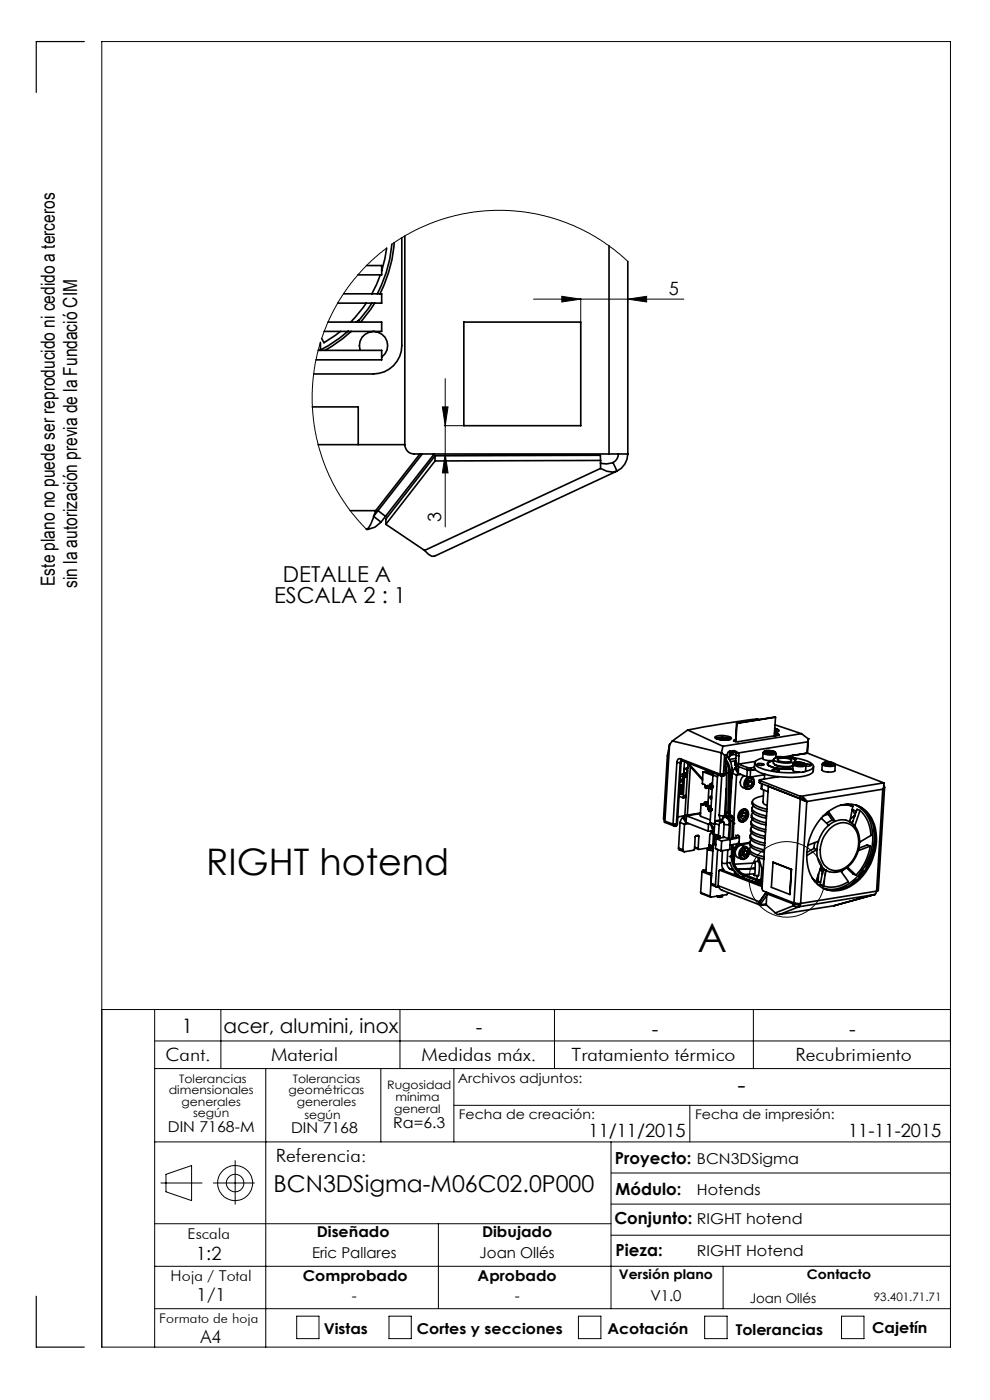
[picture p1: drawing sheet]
<svg xmlns="http://www.w3.org/2000/svg" width="210mm" height="297mm" viewBox="0 0 210 297" stroke-linecap="round" stroke-linejoin="round" font-family="sans-serif">
<g fill="none" stroke="#000" stroke-width=".21">
<path d="M82 52.6l-2.5 2-2.5 2.5-3.3 4-1.8 2.7-1.2 2.2-1.4 3-1.1 2.8M83.1 51.8l3-1.9 2.8-1.5 3.5-1.4 2.8-.9 3.4-.8 4.2-.6h6.2l3 .4 3.5 .7 2.9 .8 3.7 1.4 3 1.6 3.1 1.8 2.3 1.7 2.7 2.4M68 72.6l-1.2 4.9-.6 5.7 .1 3.1 .2 2.8 1 5.4 1.6 4.7 2.5 5.1 3.2 4.7 3 3.3M113.2 63.5h31.9M119.2 62.9l4 .6-4 .6zM123.2 63.3v4.8M133.2 63.5l4-.6v1.2zM93.8 86.3h1.2l-.6 4zM94.2 90.3h4M94.4 80.3v31.5M94.4 96.3l.6 4h-1.2zM21.6 214.2h180"/>
<path d="M32.8 214.2v71.6M46.8 214.2v12.5M84.8 214.2v12.5M117.6 214.2v12.5M159.8 214.2v12.5M32.8 220.8h168.8M32.8 226.7h168.8M56.4 226.7v59.1M80.8 226.7v15.5M96.3 226.7v15.5M96.3 234.5h105.3M146.3 234.5v7.7"/>
<path d="M32.8 259.6h96.8M32.8 242.2h168.8M34.1 251h8.8M35.2 249.1l5.4-1.8v7.4l-5.4-1.9zM45.3 251h8.7M49.9 246.2v9.3M93 259.6v18M129.6 242.2v35.4M129.6 255.4h72M129.6 248.8h72M32.8 277.6h168.8M32.8 268.6h168.8"/>
<path d="M62.9 279.2h4.8v4.8h-4.8zM82.5 279.2h4.7v4.8h-4.7zM122.7 279.2h4.8v4.8h-4.8zM129.6 262h72M149.5 279.2h4.7v4.8h-4.7zM153.4 268.6v9M178.5 279.2h4.8v4.8h-4.8zM21.6 285.8h180v-277h-180v277"/>
<circle cx="166.9" cy="186.6" r="8"/>
<circle cx="49.9" cy="251" r="3.7"/>
<circle cx="49.9" cy="251" r="1.86"/>
</g>
<path d="M17.9 8.8h-10.2v10.8M7.7 275v10.8h10.2" fill="none" stroke="#000" stroke-width=".25"/>
<g fill="#000">
<path d="M119.2 62.9l4 .6-4 .6zM133.2 63.5l4-.6v1.2z"/>
<path d="M93.8 86.3h1.2l-.6 4zM94.4 96.3l.6 4h-1.2z"/>
</g>
<g fill="none" stroke="#000" stroke-width=".35">
<path d="M77.8 56.3h3.2v2h-5.1M80.7 58.3l-1.8 4M82 52.6l-.4 2.3-.6 2.6M83.1 51.8a27 27 0 0 1-3.1 10.5M83.6 51.5a27.1 27.1 0 0 1-3 10.8M85.2 50.4v22.9a6 6 0 0 1-6 6h-12.7M85.9 50.1v44.2M129.2 52.1v44.2M133.2 55.5v40.8M67.5 74.3h13.5v2h-14M68 72.6v1.7M69.6 68.3h11.4v2h-12.2"/>
<path d="M72.2 70.3l-3.5 2.4-.5-.9M72.9 62.3h8.1v2h-9.4M73.9 70.2l-1.9 1.5-4 2.6M74.5 70.3l-1.8 1.6-3.8 2.4M76.1 67.9l-.5 .4M76.4 74.3a2.99 2.99 0 0 1 1.6-3.7 2.99 2.99 0 0 1 3.8 1.2 2.99 2.99 0 0 1-.8 4M77.7 64.3l-3.3 4M78.9 64.3l-3.1 4M79.5 64.3l-3 4M98.4 68.3h24.8v22h-24.8zM66.3 86.3h9.7v8M67.5 94.3h18.4"/>
<path d="M85.9 94.3a1.99 1.99 0 0 0 2 2h41.3M89.1 96.3l-9.4 12M89.6 96.3l-9.4 12M92.1 96.3l-10.3 13.2M92.3 97.8l-10.5 13.4M92.3 96.7v1.1M92.3 96.7l35.1-.1v1.1M92.3 96.7l-10.5 13.4v1.1M127.4 99.4l1.3 .6 1.3 .2 .9-.3M127.4 97.7l-35.1 .1M127.4 97.7v1.7M127.4 99.4l-37.3 17.4"/>
<path d="M129.2 96.3h4M130 98.1l-1.4 .3-1.2-.1M130 98.1l.9 1.8M130.9 99.9l-38.8 18.1h-.5l-.7-.4-.8-.8M131.2 96.3a2.07 2.07 0 0 1-1.2 1.8M133.2 96.3a4.1 4.1 0 0 1-2.3 3.6M74.3 108.3h5.4M79.7 108.3l-1 2.9-.5 .8-.5 .3M80.2 108.3l-1 1.2 1.6 1.3M80.2 108.3l1.6 1.2M80.8 110.8l-1.2 1-1.8 .5M81.8 109.5l-1 1.3"/>
<path d="M81.8 111.2l8.3 5.6M142 157.9l-1 16.3M142 157.9l-.4 2.4-.8 13.3 .2 .8M142.6 157.2l10.4 2.5M142.6 157.2l-.6 .7M145.9 154.9l7.5 3.4M145.9 154.9l-3.3 2.3M151.7 156.3a4 4 0 0 1 3.4 .2l.1 .2a3.6 3.6 0 0 1-3.6-.3zM151.8 156.7a3.6 3.6 0 0 1 3.1 .2M152.1 156.8l.3-.2a2.74 2.74 0 0 1 2.3 .3M152.3 156.8a2.22 2.22 0 0 1 2.2 .1l-.1 .1M153 159.7l-.2 4.4"/>
<path d="M153 159.7h.1M153 159.7l.7 .5M153.4 158.3l-.4 1.4M153.4 156.6l-.6 .1-.1 .2 .6 .1M153.4 156.6l.6 .2v.1l-.6 .1M153.4 156.6v.4M154.8 159.4l-.1 1.1M154.9 159.3l-.1 .2M155.3 159.8l-.5 .1M155.4 159.8l-.6 .1M155.6 159.2l.5 .5v.5M155.6 159.4l-.8 .1"/>
<path d="M155.7 159.3l-.3 .5-.6 .3M155.8 159.4l-.4 .5-.6 .3 1.3-.2M155.8 157v.2M156 157h-.2M156.2 153.4l-.2 3.8M156.2 153.4l-.1 3.9M156.6 159.7l-.4-.3a1.46 1.46 0 0 0-1.6 .1l-.3 .6M156.6 159.7l.1 .7M161 152.6l-.4-.1-2 .2-12.7 2.2M161.9 159.7l-.1 1.2a2.84 2.84 0 0 0 2.3 .4M161.9 159.7a2.76 2.76 0 0 0 2.7 .2M162.2 159.4a2.45 2.45 0 0 1 2.2 .2 2.23 2.23 0 0 1-2.3-.1z"/>
<path d="M162.5 159.3l.3-.1a2.24 2.24 0 0 1 1.8 .5v.2M162.5 159.3l-.4 .1-.2 .3M162.8 159.4l-.3 .1 1.2 .2 .3-.1-.5-.2M162.8 159.4h.7M162.8 159.4v.2M163.5 159.4v.3M164.3 155.6h.1M164.3 155l.4 .3M164.3 155.6l.7 .1M164.3 154.5l.8 .3 .2 .2-.6 .3-.4 .1M164.3 154.9l.7 .3M164.3 155l.2 .1v.3"/>
<path d="M164.3 155.6l.1 .4M164.4 153.8l5.6 1.8M164.4 152.1h.1M164.4 156h.3M164.4 156l-.1 .1M164.4 156v.1M164.5 152.1l-8.3 1.3M164.5 152.1l-.2 4M164.6 159.9l-.1 .9M165 155.7l.2 .1M165 155.7l-.2 .3M165.2 155.8v.2l-8.7 1.4-.9-.2 .2-.2"/>
<path d="M165.2 155.8l-.1 .2M170 155.6l-16.6 2.7M170 155.6l1.4 1.1M170.2 159.9h.1M170.8 159.8h.1M170.8 159.8l-4.4 .7M171.3 159.8l-3.7 .5M171.3 159.8l4.9 1.9M171.3 157.4l-14.7 2.3M171.3 157.4l-.1 2.4M171.4 156.7h.1M171.4 156.7l-.1 .7"/>
<path d="M171.4 156.7l-.1 3.1M141 174.4l2.1 .9M141 174.2l1.7 .6M141 174.2v.2M142.7 174.8l.4 .5M142.8 174.8h-.1M142.8 174.8h.7M143.5 174.8a.33 .33 0 0 1-.4 .5M143.6 161.7l-.8 13.1M143.6 161.7l.7 .1M143.7 174.8l-.2 .4-.3 .1M143.7 174.8h-.2"/>
<path d="M143.9 179.9l.2 .4 1 .4M143.9 179.9l1 .4M144 168.9l.9 .4M144.1 168.3h.1M144.1 167.7l.6 .1-.1 .7-.5-.2M144.1 167.2h.5M144.2 166.5h.6M144.2 166.6l.5 .2v.8l-.3-.1M144.2 168.3l.4 .1M144.2 168.1v.2M144.3 165.7l.3 .1M144.3 165.2l.6 .2"/>
<path d="M144.3 174.5l.9 .4M144.3 174.5l-.4 5.4M144.3 165.6l.5 .3v.7l-.2-.1M144.3 161.8l-.8 13M144.3 161a.63 .63 0 0 0-.7 .7M144.3 166.6v.6M144.3 161l8.4 3.2M144.3 161l.4 .4M144.4 165.7v.1M144.4 165.4l.4 .2M144.4 165.3v.1M144.5 168l-.4 .1"/>
<path d="M144.5 161.8h-.2M144.5 161.8l-.8 13M144.6 167.4l.1 .1M144.7 161.4l-.2 .4M144.7 161.4a.38 .38 0 0 0-.4 .4M144.7 161.4l8.3 3.2M144.8 173.4l-.5 1.1M144.8 164.6l-.5 .1M144.8 173.4l.7 1.2M144.9 164.2l.3 .2M144.9 164.9v.1M144.9 165.1l-.1 .6-.5-.3h.1"/>
<path d="M145 164.2l.5 .2M145.1 163.9l.4 .2M145.1 173.1l-.3 .3M145.1 173.1l.4 1.2M145.1 163.1l.7 .2M145.1 163.1v.8M145.2 161.6l-.2 2.6-.7 .1M145.2 174.9l-.3 5.4M145.2 169l.3 .2M145.2 164.4l-.3 4.9M145.3 173l-1.5 .3M145.5 163.9v.5"/>
<path d="M145.5 163.9l.3 .2M145.5 164.5l.3 .1-.2-.1M145.5 164.4h-.3M145.5 164.4v.4l.3-.1M145.5 174.2l.1 .1M145.5 174.6l-.3 .3M145.6 168.8h-.4v.4l-.3 .1M145.6 174.5l-.1 .1M145.6 173.1l-.3-.1-.2 .1M145.6 173.1l-.1 1.4 4.7 1.8M145.6 173.1l4.7 1.8M145.6 161.7l3.4 3.8"/>
<path d="M145.8 162.9l-.7 .2M145.8 164.6h-.1M145.8 162.9l-.1 .6h.2M145.8 162.9h.1M145.8 163.9h-.3M145.9 162.8l-.1 .1M145.9 162.1l-.6 10.9M145.9 161.9l3.1 3.4M146.1 174.7l-.9 .2M146.4 162.6l-.6 10.3M147.3 179.8l.9 .4M147.4 179.7l.7 .3"/>
<path d="M147.8 177.3l.4 .1M148.2 177.4l-.1-.2-.5 .1-.1 .2-.3 2.8-2.1 .4-.2-.4M148.2 177.4l-.1 2.6M148.6 172.5l-3.3 .5M148.6 172.6l-3 .5M148.7 170.6l-.1 2.6 2.1 .8M148.7 170.6l.5 .2M149.1 170.5h.1M149.1 170.5l.2 .1M149.1 170.5l-.4 .1M149.2 170.8h.1M149.2 163.8l-.2 2.5 .5 .1 .2 .8 .2-.2"/>
<path d="M149.2 163.8l2 .7M149.3 170.6l-.1 .2M149.4 170.5h-.3M149.6 163.7l-.4 .1M149.6 163.7l1.7 .6M149.6 170.6v-.3l-.2-.1-.1 .4M149.6 170.7h.1M149.6 170.7l.2 .3M149.6 170.6v.1M149.8 171h.1M149.8 170.1l.2 .1M149.9 170.1l.1 .1"/>
<path d="M149.9 170.1l-.4 .1M149.9 166.9v.1M149.9 166.8v.1M150 166.7h.1M150 166.7l-.1 .1M150 170.2v.3M150 170.7h.1M150 170.6v.1M150 166.7l.2 .1M150 170.7h-.4M150 170.5l-.4 .1M150 170.5v.1"/>
<path d="M150 170.6l-.4 .1M150 170.6h.1M150.1 170.7v.2M150.1 170.9h.1M150.1 170.9v.1M150.1 170.9l-.3 .1M150.1 171h.1M150.1 167.2h-.3M150.1 171h-.3M150.1 167.2h.1M150.2 167.2h-.1M150.2 170.1h-.3"/>
<path d="M150.2 170.5h-.2M150.2 171.5h.1M150.2 171.6h.1M150.2 171.3l.1 .2 .2-.3h.1l-.2 .4h.4v.3l-.4-.1 .1 .3-.3-.5zM150.2 171.4h.1M150.2 166.8h.1M150.2 167v.2M150.2 166.8l.2 .2-.3 4M150.2 166.8v.2M150.2 166.8l-.3 .1M150.2 167h-.3M150.2 166.8h-.3"/>
<path d="M150.3 174.9l-.1 1.4M150.3 163.6l-.7 .1M150.4 167.1l-.3 .1M150.4 166.9l-.2 .1M150.4 171.1l.3-.1 .1 .2M150.4 179.3l.9 .4-.1-.2M150.5 179.2l.7 .3M150.5 166.7h.1M150.5 166.8h.1M150.5 166.8l.2 .4h.1l-.1-.3 .4 .2M150.5 166.7v.1M150.5 166.5l.1 .2 .3-.3-.2 .4h.4v.3"/>
<path d="M150.5 166.6h.1M150.5 166.5v.1M150.5 166.6v.2M150.6 172.1l.2 .1-.2-.1M150.6 174.5l.9 1.4M150.6 171.1h-.2M150.6 174.5l1 .4M150.7 174.8l-.4 .1M150.7 174.8l.5 1.4M150.8 174.7l-.1 .1M150.8 171.7h.1M150.8 171.8h.1"/>
<path d="M150.8 171.5l-.2-.4a.47 .47 0 0 0-.4 .6 .47 .47 0 0 0 .5 .3l.1-.1M150.9 166.2l-.2 .1 .3-.1 .1 .2M150.9 176.8l.4 .1M151 169.1l-.1-.2a.23 .23 0 0 0-.3 .3 .23 .23 0 0 0 .4 .2M151.1 167.3h-.3h.3M151.1 167h.1M151.1 166.9h.1M151.1 166.7l-.3-.4a.49 .49 0 0 0-.3 .6 .49 .49 0 0 0 .5 .3l.1-.1M151.2 176.2l-.5 .2-.5-.1M151.2 164.4l1 .4M151.2 164.4l-.6 10.1M151.3 179.9h-.9l-.4 .2 1.2 .4"/>
<path d="M151.3 179.9h-.6l-.4 .2 .4 .2 .5 .1M151.3 179.1l-.5 8.3M151.3 179.1l.5 .2M151.3 176.9v-.2l-.5 .1-.2 .1-.2 2.8-.2 .2-1.9 .3-.2-.2M151.3 176.9l-.1 2.6M151.4 179l-.1 .1M151.4 179l.3 .1M151.4 164l-.2 .4M151.4 176.9l1 .5M151.4 176.9l1 .4M151.5 175.9l-.3 .3M151.5 176.2l-.7 .2"/>
<path d="M151.5 175.8v.1M151.6 177.5l-.1 1.2 .3 .4M151.6 174.9l-.2 2M151.6 178.9l-.2 .1M151.8 177.2l-.2 .5 .3 .2M151.8 177.2v.1M151.9 177.9l1.8-.3 1.2 .5M151.9 177.9l1.2 .5M151.9 177.9l-.1 2.1 1.2 .5M152 174.1l-.3 .3-.1 .3 .9 .3M152 174.1l1 .4M152.2 177.5l.1 .4"/>
<path d="M152.2 164.8l-.6 10.1M152.4 164.4l-.2 .4M152.4 177.3l.4 .2M152.5 175l-.1 2.3M152.5 177.4l.3 .1M152.6 172.9l.2 .9 .6 .6a.58 .58 0 0 1-.2-.7 .58 .58 0 0 1 .6-.4M152.6 172.9a1.08 1.08 0 0 0 1.1 .1M152.7 164.2l.3 .4M152.8 164.1l-.1 .1M152.8 177.5v.3M152.8 164.1l.7 .1M152.9 174l-.9 .1"/>
<path d="M153 174.5l-.3 .1-.2 .4M153.1 178.4l-.1 2.1M153.1 164.6l-.5 8.3M153.4 174.4l-.4 .1M153.5 164.2l-.2 .4h-.3M153.5 174.4h.1M153.5 174.4l.1 .4M153.6 174.8l.6 .2 .5-.2M153.6 174.8l-.2 2.9M153.7 173l.1 .3M153.7 172.9h.4M153.7 160.2l-.2 4"/>
<path d="M153.8 173.3l.2 .1M153.8 164.1l-.1 .4-.5 .1M153.8 164.1l-.3 .1M153.9 162.6l.2 1.3M154 173.4l.6 .6 .1 .8M154 173.4a.59 .59 0 0 0-.7 .4 .59 .59 0 0 0 .2 .6M154 161.6l.4 1 .2 1.3M154 172.3l.2 .8 .2 .3M154 172.3l.4 .1M154 161.1l.7 1.4 .2 1.3M154.1 167.2l-.4 5.8M154.1 163.4l-.2 .1"/>
<path d="M154.1 160.5l.8 1 .3 1.7M154.1 163.9h.5M154.1 163.9l-.1 8.4M154.3 160.1l-.3 .8-.2 3.2M154.3 160.1l-.6 .1M154.3 173.2l-.2 .3M154.4 172.4l.3 .6M154.4 173.4l-.1 .2M154.4 173.4l.2 .1M154.6 163.9l-.2 8.5M154.6 173.5l.3 .7M154.6 173.5h.1"/>
<path d="M154.7 173l-.3 .1v.3M154.7 173l.2 .1M154.7 172.3l.1 .3 .2 .4M154.7 174.8l-.2 3.1h.4M154.7 160.5l-.4 .2M154.7 172.3h-.3M154.7 174.8h.2M154.8 160.5h-.1M154.9 173.1l.3 .4 .2 .7M154.9 163.8l-.3 .1M154.9 173.1l-.3 .1v.3M154.9 163.8l-.2 8.5"/>
<path d="M154.9 174.2h.5M154.9 174.2l-.1 3.7M154.9 178.1l-1.8 .3M154.9 178.1l-.1 2.1-1.8 .3M155 173l-.2 .1M155 173l.2 .1M155.1 164.7l.2 .1M155.2 163.8h.1M155.2 173.1l.3 .3 .1 .7M155.2 162.9l.1 .9M155.2 173.1l-.2 .1M155.2 163.2l-.4 .1"/>
<path d="M155.2 179.2v2.4M155.2 163.2l-.5 7.8M155.3 164.8l-.2 .4M155.3 177.8h.1M155.3 164.8l-.5 7.8M155.3 163.8v1M155.4 174.2l-.1 3.7M155.4 163.8h-.1M155.5 179.2l-.1 2.3M155.5 173.5l.2 .1M155.6 174.1l-.1 3.7 .7-.2 .1-.2-.3-.2M155.6 174.1h-.2"/>
<path d="M155.6 174.7h.1M155.6 174.6v.2M155.7 173.6l-.1 .2M155.9 162.9l-.6 1.1 .9 .4M155.9 162.9l.7 1.2M156 161.8v.6M156 161.6h-.1l.2 .3M156 162.4l.7 .2M156.1 161.9l2.4 .9M156.1 161.9l-.1 .5M156.1 160.9l-1.4 .2M156.1 161.4l-1.2 .2"/>
<path d="M156.1 162.7l-.2 .2M156.1 162.7l.5 1.1M156.1 160.2l.6 .2M156.1 160.2l-.1 1.7 .7 .2M156.2 164.4l-.5 9.2M156.5 177.1l.3 .4-.1 .2-1.8 .4M156.5 179.7a.94 .94 0 0 1 1-.3l.8 .3a1.45 1.45 0 0 0-1.4 .9 1.45 1.45 0 0 0 .4 1.6l-.8-.3a1.4 1.4 0 0 1 0-2.2zM156.5 162.5l-.1 .1M156.6 164.1l-.4 .3M156.6 163.8h.1M156.6 164v.1M156.7 162.6l-.6 .1"/>
<path d="M156.7 162.6l1.8 .7M156.7 162.6l-.1 1.5 1.8 .7M156.7 160.4v1.7M156.8 179.1a1.72 1.72 0 0 0-1.3 1.6M156.8 174.1l.2 .1h-.1M156.8 179.1l.3 .1M156.8 177.5v1.2l-.2 .2-1.8 .4M157 172a1 1 0 0 1 1.4-.2 1 1 0 0 1 .3 1.3 1.19 1.19 0 0 1-.7 1.1 1.19 1.19 0 0 1-1.2-.1 1.58 1.58 0 0 1 .2-2.1zM157.1 179.2a1.82 1.82 0 0 0-1.2 1.6M157.2 164.3l-1 .1M157.2 172.2a.79 .79 0 0 1 1.1-.1 .79 .79 0 0 1 .2 1.1 .89 .89 0 0 1-.6 .8 .89 .89 0 0 1-1-.3 1.25 1.25 0 0 1 .3-1.5zM157.5 173l-.3 .3"/>
<path d="M157.5 173l.6 .2M157.5 172.4v.6M157.6 172.4l.6 .2M157.8 171.6l.2 .1M157.9 164.6a1.49 1.49 0 0 0-.9 1.6 1.49 1.49 0 0 0 1.4 1.2M157.9 171.6l.1 .1M158 171.7a1.39 1.39 0 0 1 .5 1.6 1.39 1.39 0 0 1-1.5 .9M158.2 172.6l-.5-.3-.5 .5v.6l.4 .3 .5-.5M158.2 172.6l-.1 .6M158.3 179.7a1.4 1.4 0 0 1 .5 1.7 1.4 1.4 0 0 1-1.5 .8M158.4 164.8h.7M158.5 163.3l.7 .1"/>
<path d="M158.5 163.3l-.1 1.5M158.5 162.8l.7 .1M158.5 162.8v.5M158.6 165.3a.82 .82 0 0 1 1.1 0 .82 .82 0 0 1 .1 1.1l-.1 .3a.83 .83 0 0 1-1.2 .4 .83 .83 0 0 1-.3-1.2zM158.6 166.5h.1M158.6 166.5l.7 .2M158.7 164.8a1.49 1.49 0 0 0-.3 2.6M158.9 165.6l.1 .2M159 165.8l.6 .2M159 165.8l-.4 .7M159.1 178.7a1.22 1.22 0 0 0 1 1.5l2 .6M159.1 178.9l-2 .3"/>
<path d="M159.1 178.7l-2.3 .4M159.1 177.2a1.21 1.21 0 0 0 1.1 1.5l2 .6M159.2 163.4l-.1 1.4M159.2 175.8a1.22 1.22 0 0 0 1 1.5l2.1 .6M159.2 162.9v.5M159.3 179.7a.68 .68 0 0 0-.3 .7 .68 .68 0 0 0 .6 .5l2.5 .9M159.3 174.3a1.21 1.21 0 0 0 1 1.5l2.1 .7M159.3 178.2a.58 .58 0 0 0 .1 1l.7 .5 2 .6M159.4 164.8h-.1a1.39 1.39 0 0 1 .6 1.7 1.39 1.39 0 0 1-1.5 .9M159.4 172.9a1.27 1.27 0 0 0 1 1.5l2.1 .6M159.5 176.8a.71 .71 0 0 0-.3 .7 .71 .71 0 0 0 .6 .5l2.4 .9M159.5 171.4a1.26 1.26 0 0 0 1 1.6l2.1 .6"/>
<path d="M159.5 175.3a.71 .71 0 0 0-.2 .8 .71 .71 0 0 0 .6 .5l2.4 .8M159.6 170v.6a4.1 4.1 0 0 0 3 1.6M159.6 166l-.3-.5-.5 .1-.3 .7 .2 .5 .6-.1M159.6 166l-.3 .7M159.6 173.9a.71 .71 0 0 0-.2 .7 .71 .71 0 0 0 .5 .6l.9 .4 1.6 .4M159.7 172.4a.71 .71 0 0 0-.3 .8 .71 .71 0 0 0 .7 .5l.8 .4 1.6 .5M159.8 171a.71 .71 0 0 0-.3 .7 .71 .71 0 0 0 .6 .6l.9 .4 1.6 .4M160 162.8l-.8 .1M160.1 161.9l-.1 .9a2.28 2.28 0 0 0 1.8 1.3 19 19 0 0 0 9.7 .3l.9-.5 .2-1.3M160.2 163.2l-1 .2M160.2 161.5l-3.5 .6M160.6 162.1a1.72 1.72 0 0 1 1.5 .1 1.29 1.29 0 0 1-1.5-.1z"/>
<path d="M161.1 165.5v.6M161.1 166.1l8.7 3.3M161.2 165.6l-.1 .5M161.2 165.6l8.6 3.3M161.5 166.2l.1 1.2M161.6 167.4l1.3 .6M161.6 166.3v1.1M161.8 160.8l-1.3 .5a.67 .67 0 0 0-.4 .6 .67 .67 0 0 0 .4 .7 17 17 0 0 0 9.1 1.2M161.9 168.9l-1.7 .5a.73 .73 0 0 0-.6 .7 .73 .73 0 0 0 .6 .7l.9 .4 1.6 .5M162 167.6l-.1 2.6a.94 .94 0 0 0 .8 .7M162.2 164.2l-.1 1.1M162.2 164.4l-3.1 .4"/>
<path d="M162.8 162.1v.1M163 166.8l-1.3 21.9 .2 .3 6.5 2.6M163 166.8l6.8 2.7M163 166.8h.1M163.1 161.8l-.3 .3 .3 .4M163.8 163.3a1.69 1.69 0 0 1 1.5 .1 1.31 1.31 0 0 1-1.5-.1zM164.1 161.1l-.1 .8a3 3 0 0 0 2.6 .7l1.6-.1M164.2 160.9a5.3 5.3 0 0 1 4.5 .4 1.51 1.51 0 0 1-1.6 .6 4.7 4.7 0 0 1-3-.7zM164.3 162.2a5 5 0 0 0 3.9 .4M164.5 162.2v.1M164.5 162.3h.1M164.6 160.5a14.5 14.5 0 0 1 7.6 1.5 .67 .67 0 0 1 .3 .7 .67 .67 0 0 1-.5 .6l-1.2 .4"/>
<path d="M165 161a3.3 3.3 0 0 1 2.9 .3 2.64 2.64 0 0 1-2.6 .2l-.3-.2zM165.1 164.8l-4 .6 .1 .2M167.9 160.9l.9 .1 .1 .1-.3 .2M168 160.3h.1M168.1 163.1a8.4 8.4 0 0 1-5.1-.9l-.1-.1 .2-.4 1-.3-.7 .1a.58 .58 0 0 0-.6 .6 4.9 4.9 0 0 0 3.7 1.1h1.6M168.1 162.5v.1M168.2 162.5h-.1M168.2 162.2l-.1 1.2a2.63 2.63 0 0 0 2.8 .1l.1-1.2M168.2 162.2a2.81 2.81 0 0 0 2.7 .2l.1-.1M168.3 160.2v.1M168.5 161.9a2.45 2.45 0 0 1 2.2 .2 2.11 2.11 0 0 1-2.2-.1zM168.7 161.6l.2 .1"/>
<path d="M168.7 161.7h.2M168.7 161.4v.4M168.8 161.7l-.3 .2-.3 .3M168.8 161.7h.1M168.9 161.7h.3a2.24 2.24 0 0 1 1.7 .5l.1 .1M169.2 161.9l-.3 .1 .4 .2h.7l.3-.2-.4-.1M169.2 161.9h.7M169.2 161.9l-.1 .2M169.8 169.4l.6 .2 .4 .3M169.8 169.5l1.3 .5M169.8 169.5l-1.4 22.1M169.8 168.9a1.87 1.87 0 0 1 1.3 1.1"/>
<path d="M169.8 168.9v.5M169.9 161.9l-.1 .3M169.9 169.4l-.1 .1M170.3 169.6l.8 .4M170.6 169.8h.1M170.9 162.1l1.2 .2-.3 .2h-.8M171.1 170l-1.3 21.7M172.6 180l.7 .2M172.6 180l-1.5 .9M172.8 178.7l-.2 1.3M173.6 178.5l-.3 1.7M173.6 178.5l-2.2 .8"/>
<path d="M174.2 173.6l1.6 1.5M174.4 162.1l-.1 1.2a2.72 2.72 0 0 0 2.8 .2l.1-1.2M174.4 162.1a2.78 2.78 0 0 0 2.8 .2M174.6 173.1a6.9 6.9 0 0 1 7.4-2.1 7 7 0 0 1 3.9 6.7 11.8 11.8 0 0 1-6.4 10.8 5.7 5.7 0 0 1-7.9-3.9 12 12 0 0 1 3-11.5zM174.8 161.8a2.35 2.35 0 0 1 2.1 .3 2.2 2.2 0 0 1-2.2-.2zM175.2 161.9v.1M175.4 172.4h.1M175.4 172.4l1.1 1.6M175.7 172.8l-1.1 .3M175.7 172.2l1.5 2M175.8 175.1a7.1 7.1 0 0 0-2.2 3.4M175.8 161.8l-.6 .1"/>
<path d="M175.8 161.8l.7 .1-.1 .2-.6 .1-.6-.2v-.1M175.8 161.8v.4M175.9 161.7a1.16 1.16 0 0 1 1.3 .6M175.9 161.7h-1.1l-.4 .4M176 175.8a3.4 3.4 0 0 1 5.5 .3 6.3 6.3 0 0 1-3.3 8.5 3.4 3.4 0 0 1-4.2-3.6 6.7 6.7 0 0 1 2-5.2zM176.5 174l-1.1 .7M176.5 174l.7 .2M177.1 162.1l10.4 4M177.2 174.2a3.4 3.4 0 0 1 3.1 .2M177.2 174.2l-1.4 .9M178.3 170.8a4.9 4.9 0 0 1 2.6 .3M179.5 170.6l1.4 .5"/>
<path d="M179.8 170.6l.2 .1M180.4 174.4a5.5 5.5 0 0 1 1.4 6.7 5.3 5.3 0 0 1-5.9 3.8M180.8 171.7l.6 1.2M180.8 171.8l.8 .4M180.9 171.1l-.6 3.2M180.9 174.2l-.3 .4M181.1 173.2h.2M181.1 173.2l-.7 .6M181.3 173.1l-.2 .1M181.6 170.8a7.1 7.1 0 0 1 3.5 6.5 11.4 11.4 0 0 1-7.1 11.2 5.9 5.9 0 0 1-3.3 0M181.8 170.9a7.1 7.1 0 0 1 3.8 6.6 11.8 11.8 0 0 1-6.4 10.8 6 6 0 0 1-4.3 .3M182.4 171.9a7.2 7.2 0 0 1 2.3 5.3l-2.4 1.5"/>
<path d="M182.4 171.9l-1.1 3.4M182.4 171.9l-.6-.2-1 3M184.6 179.5a11.5 11.5 0 0 1-3 6.2M184.6 179.5l-2.6 1M184.6 179.5l-.6-.3-1.8 .7M185.4 175.6a12.6 12.6 0 0 1-1.6 8.3l.1 .1M187.3 167.4l-16.2 2.6M187.3 167.4l-1.4 21.7M187.4 166.6l.2 .5-.3 .3M187.5 166.1v.8l-.2 .5M187.5 166.1l-17.7 2.8M187.6 167l-1.3 21.9-.4 .2"/>
<path d="M148.6 189.3l.1 .2 2 .8M148.6 189.3l2 .8M148.9 184.9l2 .8-.3 4.4M148.9 184.9l-.3 4.4M149.1 184.6l-.2 .3M149.1 184.6l.7 .3M149.8 184.9l.2 .2 1 .2M149.8 184.5l-.1 .1M149.8 184.5l-.7 .1M149.8 184.4l-.2 .2M150 180.1l-.2 4.8M150.6 185.2l.4 .1"/>
<path d="M150.8 187.4l.2 .3 1 .5M150.8 187.4l1 .3M151.8 187.7l.1 .4h.5M152.1 190.1l.4 .2M152.2 180.2l-.4 7.5M152.3 187.9l.2-3.2 .2-.1 9 3.5M152.3 187.9l.3 .6 .5 .4 8.2 3.1M152.3 187.9l8.8 3.4M152.5 190.3h.1M152.5 190.3l-.5-.2 .5 .2M152.5 190.1v.2M152.7 190h.1"/>
<path d="M153 190h-.2M153 184.5h.1M153.1 184.5l-.5 .1M153.1 184.5l8.6 3.4M153.1 183a2.27 2.27 0 0 0 .5 1.7M153.1 183l.6 .2 .5-.1M153.2 184.4l-.1 .1M153.2 184.4l.3 .1M153.2 189.9v.3l-.2 .1h-.5M153.2 180.4l-.1 2.6M153.4 184.4h-.2M153.5 184.5l-.1 .1"/>
<path d="M154.2 183.1a1.29 1.29 0 0 0 1.4 1.4M154.2 183h.7M154.4 180.3l-.2 2.8M154.5 189.4l-.3 .4-3.4 .5-.2-.2M154.7 184.2l.9 .3M154.8 182.9a4.8 4.8 0 0 0 2.9 3.3M154.8 184.3h.1M155.2 181.6a4.4 4.4 0 0 0 2.7 4.2M155.2 181.6l-.5 .1M155.4 181.5a4.3 4.3 0 0 0 2.7 4.1M155.4 181.5l-.2 .1M155.5 180.7l.4 .1"/>
<path d="M155.5 180.7v1.4M155.8 184.8v.8M155.9 180.8l-.2 2.4M156.6 185.6h-.7M157.3 186.1v.1M157.4 186.1v.1M157.6 180.2a.8 .8 0 0 1 1.1 0 .8 .8 0 0 1 0 1.1 .87 .87 0 0 1-1.1 .8 .87 .87 0 0 1-.4-1.3zM157.7 186.2l2.7 1.1M157.8 181.1l-.4 .2M157.8 181.1l.6 .2M157.8 180.5v.6M157.9 185.8l-.2 .4"/>
<path d="M157.9 185.8l2.7 1M157.9 186.3v.1M157.9 180.4l.6 .2M158.1 185.6l-.2 .2M158.1 185.6l2.7 1.1M158.2 186.4v.1M158.5 180.6l-.5-.3-.5 .4-.1 .7 .5 .3 .5-.4M158.5 180.6l-.1 .7M159 180.1a1.21 1.21 0 0 0 1 1.5l2 .6M159.5 186.9l-.2 .1M159.9 184.2v.1M160 183.1l.1-.4 .1 1.6-.2 1.4-.1-.3"/>
<path d="M160 183.1l.1 .1M160 185.7l.9 .1M160 183.1l-4.2 .2M160 185.4l-2.2 .1M160.1 184.3l-3.6 .2M160.1 184.2l-3.6 .2M160.1 182.7l.9 .1M160.4 187.3l.7 .1M160.6 186.8l.5 .1M160.6 186.8l-.2 .5M160.6 185.7v.8M160.8 187.3l.1 .3"/>
<path d="M160.8 187.4h-.4M160.8 186.7h.3M160.8 186.7l-.1 .1M160.9 181.9l-.1 .8M160.9 182.8h.1M160.9 182l.7 2.2M161 182.8l.1 1.5-.3 1.5M161.1 191.3v.6l.4 .1M161.1 186.7v.2M161.1 187.4h.2M161.1 186.7h.1M161.1 191.3h.1"/>
<path d="M161.1 186.9v.5M161.1 186.9h.1M161.1 186.9l.2 .2M161.1 191.3l.3 .4M161.2 187.4h.1M161.2 187.4l.1 .1M161.3 186.6l-.2 .3M161.3 186.6v.5M161.3 187.4h-.1M161.3 187.1l.1 .1M161.3 187.5h.1M161.3 186.6h.1"/>
<path d="M161.3 187.3v.1M161.3 186.5v.1M161.3 186.5v1M161.3 186.6l.1 .6M161.3 187.3v.2M161.4 187.2l-.1 .1M161.4 191.7l.1 .2M161.5 191.9v.2l1.1-.2M161.6 184.2l-.2 3.6M161.6 184.2h.3M162.5 191.9l2 1.8M162.5 189.3l-1.4 2"/>
<path d="M162.6 191.8l-1.1 .1M162.6 189.3l-1.5 2M162.7 189.6l5.5 2.1M162.7 189.6l-.2 2.3M162.7 189.9l-1.3 1.8M162.9 189.4l-.2 .2M164 182.9l3.9 1.6M164 182.9l3.9 1.5M164 182.9l-.4 5.3 3.9 1.6M164.5 193.7l.4 .3h.5M167.9 184.5l-.4 5.3M167.9 184.4l-.4 5.4"/>
<path d="M167.9 184.4v.1M168.2 191.7l.2 .4M168.4 192.1l.3 .2 .8 .1M168.4 192.1l-3.9 1.6M168.4 191.6l1.4 .1M168.4 191.6l-.2 .1M168.6 191.6l.1 .2M168.7 191.8l.7 .1M168.7 191.8l-.3 .3M169.4 191.9l.1 .5M169.5 192.4l-4.1 1.6M169.5 191.7l-.1 .2"/>
<path d="M169.8 191.7l-.1 .4-.2 .3M172.3 186.2l.8 .8M172.8 186.9l.3 .1M173.3 180.2a5.3 5.3 0 0 0 .9 3.5M173.3 180.2l-2.2 1.3M173.4 187.6l.4 .2M173.5 186.9l-.3 .5M173.5 186.9l.6 .2M173.5 187l-.5 .1M173.6 185.4l-.1 1.5M173.9 184.6l.5 .2M174 184.4a.39 .39 0 0 1 .4 .3v.1"/>
<path d="M174 187.7l-.2 .1M174.1 184l.5 .4M174.2 187.7l-.4 .1M174.2 183.7l1 .9M174.2 183.7l-1.1 3.3M174.4 184.8v.6M174.6 184.4l.6 .2M174.6 184.4l-.6 3.3 .6 .2M175.2 184.6l.7 .3M175.2 184.6l-.6 3.3M176.8 192.2l-11.4 1.8M176.9 192.1l-.1 .1"/>
<path d="M178.3 184.7l1.7 2.3a6.1 6.1 0 0 1-5.4 .9M178.8 184.6l-.3 .4M179.6 184.1l1.4 1.3 .6 .3M179.8 184l1.8 1.7M180.9 187.4h.1M181.7 186.7l-.9 .8M181.7 186.7h.1M182.5 185.7l-.1 .3M183.3 184.9l-.3 .2M183.4 184.7h-.1l-1 1.4M185.5 189.8h.1M185.5 189.8l-8.7 2.4"/>
<path d="M185.5 189.8l-16 2.6M185.9 189.1l-.1 .4-.3 .3M185.9 189.1l-16.1 2.6"/>
</g>
<text font-size="8.5" x="147.9" y="201.9">A</text>
<text font-size="7.8" x="43.8" y="185.7">RIGHT hotend</text>
<g font-size="4.9">
<text x="156.5" y="231.8">-</text>
<text x="58" y="253">BCN3DSigma-M06C02.0P000</text>
</g>
<g font-size="4.7">
<text x="60" y="123.4">DETALLE A</text>
<text x="58.1" y="128">ESCALA 2 : 1</text>
</g>
<g font-size="4.2">
<text x="38.6" y="219">1</text>
<text x="47.4" y="219.2">acer, alumini, inox</text>
<text x="100.9" y="219.4">-</text>
<text x="138.3" y="219.7">-</text>
<text x="180.1" y="219.7">-</text>
</g>
<g font-size="4.1">
<text x="11.6" y="124.3" transform="rotate(-90 11.6 124.3)">Este plano no puede ser reproducido ni cedido a terceros</text>
<text x="16.4" y="124.7" transform="rotate(-90 16.4 124.7)">sin la autorización previa de la Fundació CIM</text>
</g>
<g font-size="3.9">
<text x="141.9" y="62.6">5</text>
<text x="93.6" y="110.7" transform="rotate(-90 93.6 110.7)">3</text>
<text x="35.1" y="225">Cant.</text>
<text x="57.5" y="225">Material</text>
<text x="89.4" y="225">Medidas máx.</text>
<text x="121.3" y="225">Tratamiento térmico</text>
<text x="168.7" y="225">Recubrimiento</text>
<text x="124.8" y="241.3">11/11/2015</text>
<text x="179.9" y="241.3">11-11-2015</text>
<text x="58.5" y="246.5">Referencia:</text>
<text x="41.6" y="267.2">1:2</text>
<text x="41.6" y="276">1/1</text>
<text x="42.5" y="284.9">A4</text>
</g>
<g font-size="3.5">
<text x="130.5" y="246.8">Proyecto: BCN3DSigma</text>
<text x="130.6" y="253.4">Módulo:</text>
<text x="130.3" y="259.8">Conjunto: RIGHT hotend</text>
<text x="130.6" y="266.4">Pieza:</text>
</g>
<g font-size="3.2">
<text x="83.4" y="239.3">Ra=6.3</text>
<text x="35.6" y="240.1">DIN 7168-M</text>
<text x="61.7" y="240.4">DIN 7168</text>
<text x="147.8" y="253.4">Hotends</text>
<text x="39.8" y="262.9">Escala</text>
<text x="67.2" y="262.5">Diseñado</text>
<text x="102.3" y="262.5">Dibujado</text>
<text x="66.2" y="266.8">Eric Pallares</text>
<text x="101.7" y="266.8">Joan Ollés</text>
<text x="147.8" y="266.4">RIGHT Hotend</text>
<text x="36.2" y="271.7">Hoja / Total</text>
<text x="64.2" y="271.7">Comprobado</text>
<text x="101.3" y="271.7">Aprobado</text>
<text x="74.6" y="276.1">-</text>
<text x="109.2" y="276.1">-</text>
<text x="138" y="276.1">V1.0</text>
<text x="68.7" y="283.1">Vistas</text>
<text x="88.4" y="283.1">Cortes y secciones</text>
<text x="128.8" y="283.1">Acotación</text>
<text x="156.1" y="283.2">Tolerancias</text>
<text x="185" y="282.8">Cajetín</text>
</g>
<g font-size="2.8">
<text x="97.1" y="229.7">Archivos adjuntos:</text>
<text x="97.3" y="237.4">Fecha de creación:</text>
<text x="147.4" y="237.4">Fecha de impresión:</text>
<text x="131.3" y="271.4">Versión plano</text>
<text x="171.2" y="271.4">Contacto</text>
<text x="33.8" y="280.7">Formato de hoja</text>
<text x="159" y="276.3">Joan Ollés</text>
</g>
<g font-size="2.5">
<text x="35.8" y="232.1">dimensionales</text>
<text x="38" y="229.6">Tolerancias</text>
<text x="61.2" y="232.1">geométricas</text>
<text x="62.1" y="229.6">Tolerancias</text>
<text x="82.1" y="231">Rugosidad</text>
<text x="83.9" y="233.5">mínima</text>
<text x="38.5" y="234.6">generales</text>
<text x="41" y="237.1">según</text>
<text x="62.9" y="234.6">generales</text>
<text x="64.6" y="237.3">según</text>
<text x="83.6" y="236.2">general</text>
<text x="185.4" y="276.1">93.401.71.71</text>
</g>
</svg>
